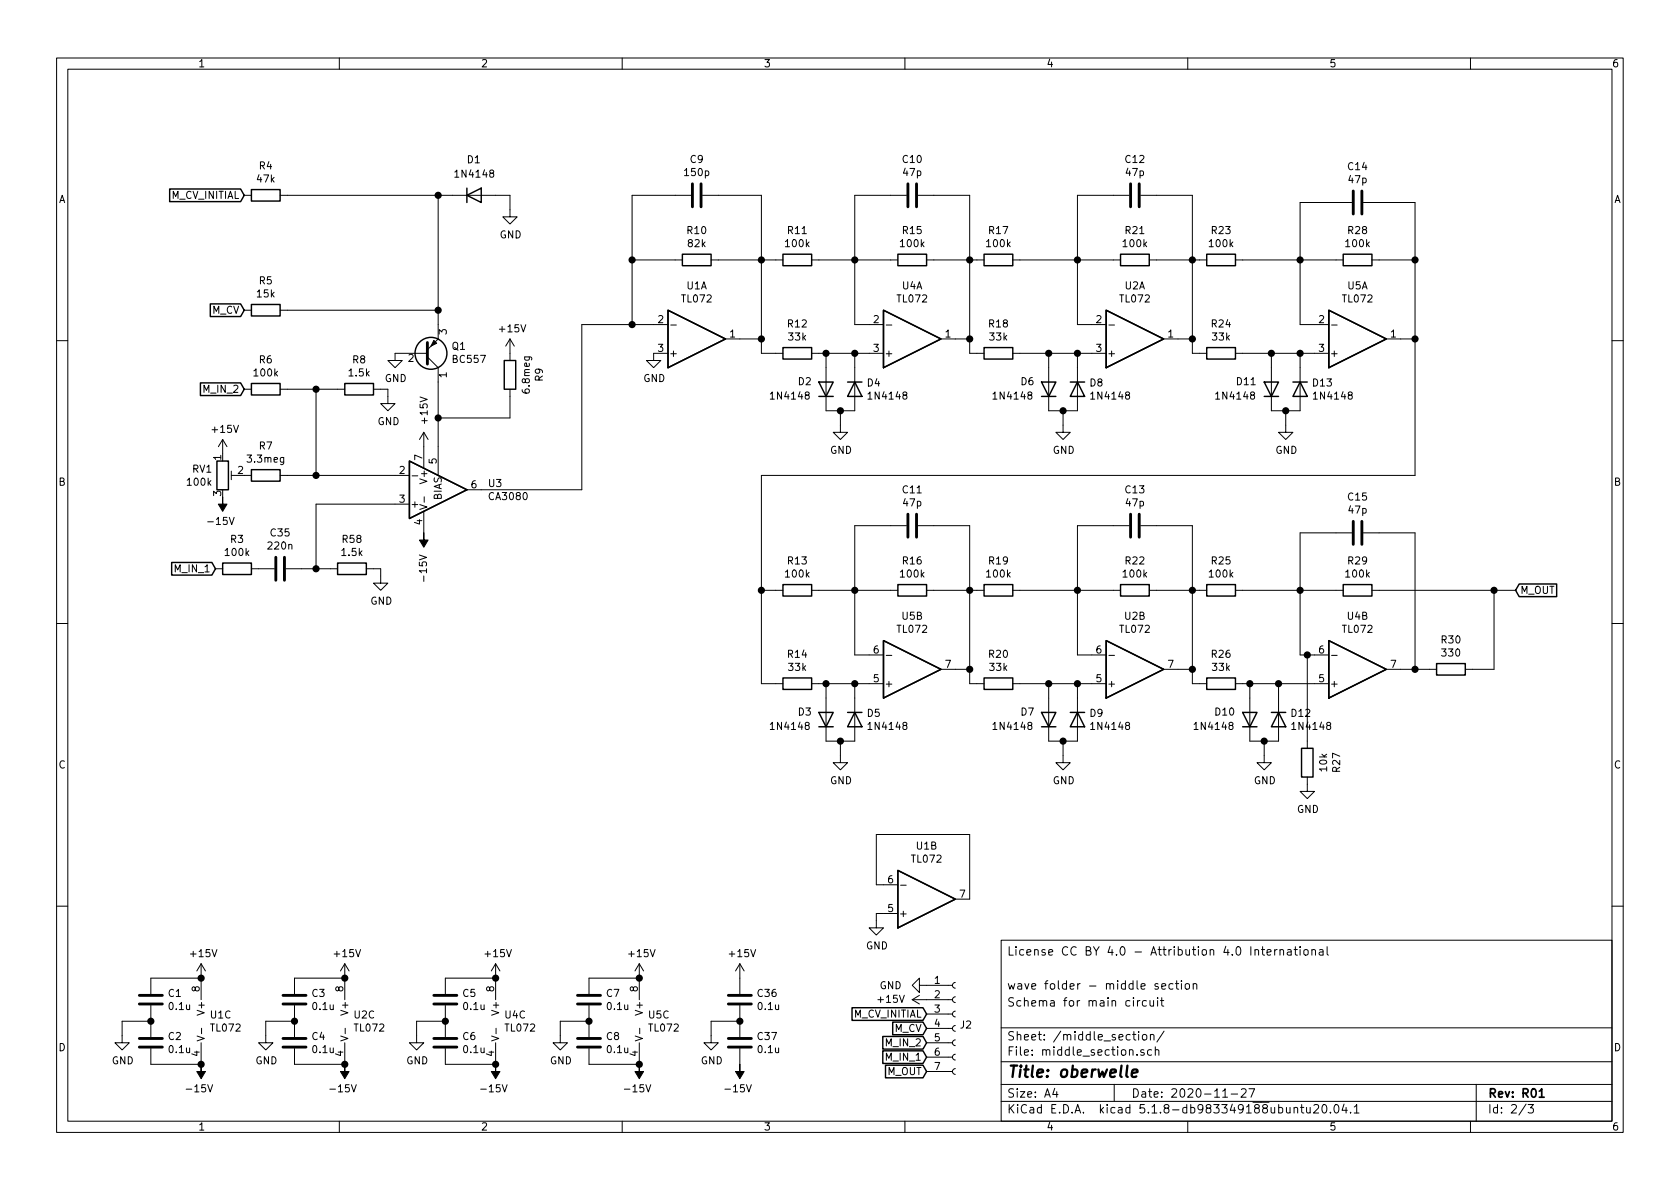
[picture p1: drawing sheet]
<svg xmlns="http://www.w3.org/2000/svg" width="297mm" height="210mm" viewBox="0 0 297 210" stroke-linecap="round" stroke-linejoin="round" font-family="sans-serif">
<g fill="none" stroke="#000" stroke-width=".18">
<path d="M10 10.3h277v189.9h-277zM12 12.2h273v186.1h-273zM60 10.3v1.9M110 10.3v1.9M160 10.3v1.9M210 10.3v1.9M260 10.3v1.9M43.2 34.5h1.2M49.5 34.5h40.7v3.8h1.2l-1.2 1.3-1.3-1.3h1.3M77.5 34.5v25.4l-1.9 1.9M122.2 34.5h-10.4v22.9M124.2 34.5h10.4v28h3.8"/>
<path d="M160.3 34.5h-9.2v22.9h5.1M162.3 34.5h9.1v28h2.6M199.6 34.5h-9.1v22.9h5.1M201.7 34.5h9.1v28h2.6M239 35.8h-9.1v21.6h5M241 35.8h9.2v48.3h-115.6v36.8h3.8M43.2 54.9h1.2M49.5 54.9h28M90.2 59.9v3.8M90.2 59.9l-.8 1.3M90.2 59.9l.7 1.3M111.8 46h8.8"/>
<path d="M118.1 57.4h-15.2v29.2h-20.4M118.6 57.5h1M125.7 46h12.7M128.3 59.9h6.3M143.5 46h15.2M156.7 57.5h1M163.8 46h10.2M166.4 59.9h5M179.1 46h19M196.1 57.5h1M203.2 46h10.2M205.7 59.9h5.1"/>
<path d="M218.4 46h19.1M235.4 57.5h1M242.6 46h7.6M245.1 59.9h5.1M10 60.2h2M39.4 77.7l-.8 1.3M39.4 77.7v2.6M39.4 77.7l.7 1.3M43.2 68.8h1.2M49.5 68.8h11.5M55.9 68.8v15.3M66 68.8h2.6v2.6h1.2l-1.2 1.2-1.3-1.2h1.3"/>
<path d="M74.9 76.4l-.7 1.3M74.9 76.4v6.4M74.9 76.4l.8 1.3M75.6 62.5h-5.8v1.2h1.3l-1.3 1.3-1.2-1.3h1.2M75.6 63.1l1.9 1.9v19.1M90.2 68.8v5.1h-12.7M118.1 62.5h-2.5v1.2h1.2l-1.2 1.3-1.3-1.3h1.3M143.5 62.5h12.7M146 62.5v10.1h5.1v-10.1M148.6 72.6v3.8h1.3l-1.3 1.3-1.3-1.3h1.3M179.1 62.5h16.5M185.4 62.5v10.1h5.1v-10.1"/>
<path d="M188 72.6v3.8h1.2l-1.2 1.3-1.3-1.3h1.3M218.4 62.5h16.5M224.8 62.5v10.1h5.1v-10.1M227.3 72.6v3.8h1.3l-1.3 1.3-1.2-1.3h1.2M285 60.2h2M40.9 84.1h1M40.9 83.3v1.5M43.2 84.1h1.2M49.5 84.1h22.9M72.4 89.1h-16.5v11.5M72.9 84.1h1M74.2 89.2l1.3 .5-1.3 .4"/>
<path d="M74.9 90.4v3.8M75 87.9v.9M160.3 93h-9.2v22.8h5.1M162.3 93h9.1v27.9h2.6M199.6 93h-9.1v22.8h5.1M201.7 93h9.1v27.9h2.6M239 94.2h-9.1v21.6h5M241 94.2h9.2v24.2M10 110.3h2M38.1 100.6h1.3M44.4 100.6h4.1M50.5 100.6h9.2"/>
<path d="M64.8 100.6h2.5v2.5h1.3l-1.3 1.3-1.3-1.3h1.3M134.6 104.4h3.8M143.5 104.4h15.2M156.7 115.9h1M163.8 104.4h10.2M166.4 118.4h5M179.1 104.4h19M196.1 115.9h1M203.2 104.4h10.2M205.7 118.4h5.1M218.4 104.4h19.1M231.1 115.8v16.5"/>
<path d="M235.4 115.9h1M242.6 104.4h25.4M245.1 118.4h8.9M264.2 104.4v14h-5.1M285 110.3h2M143.5 120.9h12.7M146 120.9v10.2h5.1v-10.2M148.6 131.1v3.8h1.3l-1.3 1.2-1.3-1.2h1.3M179.1 120.9h16.5M185.4 120.9v10.2h5.1v-10.2M188 131.1v3.8h1.2l-1.2 1.2-1.3-1.2h1.3M218.4 120.9h16.5"/>
<path d="M221 120.9v10.2h5.1v-10.2M223.5 131.1v3.8h1.3l-1.3 1.2-1.3-1.2h1.3M231.1 137.4v2.5h1.3l-1.3 1.3-1.2-1.3h1.2M158.7 156.5h-3.8v-8.9h16.5v11.4h-2.5M159.2 156.5h1M10 160.2h2M26.7 177.8v5.6M35.6 170.4v6.4M35.6 173h-8.9v2.8M35.6 170.4l-.8 1.3M35.6 170.4l.7 1.3M52.1 177.8v5.6"/>
<path d="M61 173h-8.9v2.8M61 170.4l-.8 1.3M61 170.4v6.4M61 170.4l.7 1.3M78.7 177.8v5.6M87.6 173h-8.9v2.8M87.6 170.4l-.7 1.3M87.6 170.4v6.4M87.6 170.4l.8 1.3M104.1 177.8v5.6M113 170.4v6.4M113 170.4l-.7 1.3"/>
<path d="M113 170.4l.8 1.3M113 173h-8.9v2.8M130.8 170.4l-.8 1.3M130.8 170.4v5.4M130.8 177.8v5.6M130.8 170.4l.8 1.3M158.7 161.5h-3.8v2.6h1.3l-1.3 1.2-1.2-1.2h1.2M161.3 176.8h7.1M161.3 176.8l1.3 .7M162.6 174.2v-1.2l-1.3 1.2 1.3 1.3v-1.3h5.8M162.6 176l-1.3 .8M163.8 179.3h4.6"/>
<path d="M168.9 178.8l-.3 .1-.2 .3 .1 .4 .4 .2M168.9 176.3l-.3 .1-.2 .3 .1 .4 .4 .2M168.9 173.7l-.3 .1-.2 .4 .1 .3 .4 .2M177 166.3h108v32h-108zM201.1 176.9v1M201.5 176.9l-.4 .3M202.7 177l-.4-.1-.3 .3 .1 .6h.6M203.3 176.9v.8a.37 .37 0 0 0 .7 .1M204 176.9v1M204.7 176.4v.2M204.7 176.9v1M204.7 174l-.3-.1-.2 .2 .1 .3 .4 .1v.3h-.5"/>
<path d="M205.2 176.9h.6M205.4 176.4v1.3l.4 .2M205.4 174.4l.7-.1-.1-.3-.4-.1-.2 .2 .1 .7h.5M207.4 174l-.4-.1-.3 .3 .1 .6 .2 .1 .4-.1M207.8 173.9h.6M208.1 173.4v1.3l.3 .2M208.9 173.4v.2M208.9 173.9v1M209.6 174.1l.2-.2 .5 .2v.7l-.3 .1-.4-.1zM211 174.1l.2-.2 .3 .1 .1 .9M211 173.9v1M223 167.9h.6"/>
<path d="M223.2 167.4v1.3l.4 .2M224 168.4l.7-.1v-.3l-.5-.1-.2 .2 .1 .7h.6M225.4 167.9v1M225.8 167.9l-.4 .3M226.3 168l.2-.1 .4 .1v.9M226.3 167.9v1M227.7 168h.5l.1 .9M228.3 168.3h-.5l-.2 .2 .2 .4 .5-.1M228.8 167.9h.6M229 167.4v1.3l.4 .2M229.9 167.4v.2M229.9 167.9v1"/>
<path d="M230.6 168l.2-.1 .4 .1v.8l-.2 .1-.4-.1zM232 168l.2-.1 .3 .1 .1 .9M232 167.9v1M233.3 168h.6v.9M233.9 168.3h-.4l-.3 .2 .3 .4 .4-.1M234.6 167.4v1.3l.3 .2M285 160.2h2M26.7 180.6h-5.1v3.8h1.3l-1.3 1.3-1.3-1.3h1.3M34.8 183.2l1.3 .4-1.3 .5M35.6 184.4v3.8h-8.9v-2.8M35.6 181.8v1M52.1 180.6h-5.1v3.8h1.3l-1.3 1.3-1.3-1.3h1.3"/>
<path d="M60 198.3v1.9M60.2 183.2l1.3 .4-1.3 .5M61 184.4v3.8h-8.9v-2.8M61 181.8v1M78.7 180.6h-5v3.8h1.2l-1.2 1.3-1.3-1.3h1.3M86.9 183.2l1.3 .4-1.3 .5M87.6 184.4v3.8h-8.9v-2.8M87.7 181.8v1M104.1 180.6h-5v3.8h1.2l-1.2 1.3-1.3-1.3h1.3M110 198.3v1.9M112.3 183.2l1.3 .4-1.3 .5M113 184.4v3.8h-8.9v-2.8"/>
<path d="M113.1 181.8v1M130.8 180.6h-5.1v3.8h1.3l-1.3 1.3-1.2-1.3h1.2M130.8 185.4v2.8M160 198.3v1.9M163.8 189.5h4.6M163.8 186.9h4.6M163.8 184.4h4.6M163.8 181.9h4.6M168.9 189l-.3 .1-.2 .3 .1 .4 .4 .2M168.9 186.4l-.3 .1-.2 .4 .1 .3 .4 .2M168.9 183.9l-.3 .1-.2 .3 .1 .4 .4 .2M168.9 181.4l-.3 .1-.2 .3 .1 .4 .4 .2"/>
<path d="M177 194.8h108M177 191.8h108M177 187.8h108M177 181.8h108M186.5 192.5l-.4 1h1M186.8 193v1M197 191.8v3M200.3 182.9h.5M200.5 182.4v1.3l.3 .2M201 186.5v.1M201.3 182.4v.2M201.3 182.9v1"/>
<path d="M202.1 183.1l.2-.2 .4 .2v.7l-.2 .1-.4-.1zM202.3 185.7a.37 .37 0 0 0-.6 .1l.1 .2 .5 .2v.1l-.2 .3-.4-.1M203.4 183.1l.2-.2 .4 .1v.9M203.4 182.9v1M203.6 185.7l-.4-.1-.3 .3 .1 .6 .2 .1 .4-.1M204.3 185.7a.37 .37 0 0 1 .6 .1v.8M204.3 185.1v1.5M205.8 182.3l-1.3 2M210 198.3v1.9M216.2 194h.8M217.7 193.5h1.1M219.5 192.7l.2-.2h.3l.3 .2v.3v.2l-.9 .8h.9"/>
<path d="M220.8 192.5h1l-.6 1.5M228.8 196l.2-.2 .4 .1v.9M228.8 195.8v1M229.9 195.8h.6M230.1 195.3v1.3l.4 .2M231 195.8v.8a.37 .37 0 0 0 .6 .1M231.6 195.8v1M232.3 195.5l.2-.2h.4l.2 .2v.3v.2l-.9 .8h.9M233.9 195.4l.2-.1a.8 .8 0 0 1 .5 .8 .8 .8 0 0 1-.5 .7 1 1 0 0 1-.2-1.4zM235.2 196.7v.1M236 195.5l.2-.2a.8 .8 0 0 1 .5 .8 .8 .8 0 0 1-.5 .7l-.2-.1-.1-.4zM237.6 195.2l-.3 1.1h.9"/>
<path d="M238 195.8v1M238.8 196.7v.1M239.4 195.8l.5-.5v1.5M239.4 196.8h.9M260 198.3v1.9M261 191.8v6.5M269.8 195.2l-1.2 2M270.2 195.3h.9l-.5 .6 .4 .1v.7l-.2 .1-.6-.1"/>
</g>
<path d="M272.2 193l.4-.5v1.5M272.2 194h.8" fill="none" stroke="#000" stroke-width=".3"/>
<path d="M200.1 189.8l1-.2v-.4l-.6-.1-.3 .3v.9l.1 .1 .6-.1" fill="none" stroke="#000" stroke-width=".41"/>
<g fill="none" stroke="#000" stroke-width=".25">
<path d="M30 33.4h12.5l.7 1.1-.7 1.2h-12.5zM44.4 33.5h5.1v2.1h-5.1zM82.5 34.5l2.6-1.2v2.5zM82.5 33.3v2.5M37.2 53.7h5.3l.7 1.2-.7 1.1h-5.3zM44.4 53.8h5.1v2.1h-5.1zM118.1 54.9l10.2 5-10.2 5.1zM120.6 45h5.1v2h-5.1zM138.4 45h5.1v2h-5.1zM156.2 54.9l10.2 5-10.2 5.1zM158.7 45h5.1v2h-5.1zM174 45h5.1v2h-5.1z"/>
<path d="M195.6 54.9l10.1 5-10.1 5.1zM198.1 45h5.1v2h-5.1zM213.4 45h5v2h-5zM234.9 54.9l10.2 5-10.2 5.1zM237.5 45h5.1v2h-5.1zM35.4 67.7h7.1l.7 1.1-.7 1.1h-7.1zM44.4 67.8h5.1v2h-5.1zM61 67.8h5v2h-5zM89.2 63.7h2v5.1h-2zM138.4 61.5h5.1v2h-5.1zM144.8 67.6h2.5l-1.3 2.5zM144.8 70.1h2.5"/>
<path d="M149.9 67.6h2.5M151.1 67.6l1.3 2.5h-2.5zM174 61.5h5.1v2h-5.1zM184.1 67.6h2.6l-1.3 2.5zM184.1 70.1h2.6M189.2 67.6h2.6M190.5 67.6l1.3 2.5h-2.6zM213.4 61.5h5v2h-5zM223.5 67.6h2.6l-1.3 2.5zM223.5 70.1h2.6M228.6 67.6h2.5M229.9 67.6l1.2 2.5h-2.5z"/>
<path d="M30.4 99.5h7.1l.6 1.1-.6 1.1h-7.1zM38.4 81.5h2v5.1h-2zM39.4 99.6h5v2h-5zM44.4 83.1h5.1v2h-5.1zM59.7 99.6h5.1v2h-5.1zM72.4 81.5l10.1 5.1-10.1 5.1zM138.4 103.4h5.1v2h-5.1zM138.4 119.9h5.1v2h-5.1zM156.2 113.3l10.2 5.1-10.2 5zM158.7 103.4h5.1v2h-5.1zM174 103.4h5.1v2h-5.1zM174 119.9h5.1v2h-5.1z"/>
<path d="M195.6 113.3l10.1 5.1-10.1 5zM198.1 103.4h5.1v2h-5.1zM213.4 103.4h5v2h-5zM213.4 119.9h5v2h-5zM234.9 113.3l10.2 5.1-10.2 5zM237.5 103.4h5.1v2h-5.1zM254 117.3h5.1v2.1h-5.1zM268.6 103.3h6.6v2.2h-6.6l-.6-1.1zM144.8 126h2.5l-1.3 2.5zM144.8 128.5h2.5M149.9 126h2.5M151.1 126l1.3 2.5h-2.5z"/>
<path d="M184.1 126h2.6l-1.3 2.5zM184.1 128.5h2.6M189.2 126h2.6M190.5 126l1.3 2.5h-2.6zM219.7 126h2.5l-1.2 2.5zM219.7 128.5h2.5M224.8 126h2.5M226.1 126l1.2 2.5h-2.5zM230.1 132.3h2.1v5.1h-2.1zM158.7 153.9l10.2 5.1-10.2 5.1zM150.6 178.2h12.6l.6 1.1-.6 1.1h-12.6zM156.1 183.3h7.1l.6 1.1-.6 1.1h-7.1z"/>
<path d="M156.1 185.8h7.1l.6 1.1-.6 1.2h-7.1zM156.6 188.4h6.6l.6 1.1-.6 1.1h-6.6zM157.8 180.7h5.4l.6 1.2-.6 1.1h-5.4z"/>
<circle cx="76.2" cy="62.5" r="2.82"/>
</g>
<path d="M76.7 60.2l.5 .5-1 .5zM39.4 87.9v1.2h.7l-.7 1.3-.8-1.3h.8zM74.9 94.2v1.3h.8l-.8 1.3-.7-1.3h.7zM35.6 188.2v1.3h.7l-.7 1.2-.8-1.2h.8zM61 188.2v1.3h.7l-.7 1.2-.8-1.2h.8zM87.6 188.2v1.3h.8l-.8 1.2-.7-1.2h.7zM113 188.2v1.3h.8l-.8 1.2-.7-1.2h.7zM130.8 188.2v1.3h.8l-.8 1.2-.8-1.2h.8z" fill="#000" stroke="#000" stroke-width=".18"/>
<g fill="none" stroke="#000" stroke-width=".51">
<path d="M122.4 32.5v4.1M124 32.5v4.1M160.5 32.5v4.1M162.1 32.5v4.1M199.9 32.5v4.1M201.4 32.5v4.1M239.3 33.8v4M240.8 33.8v4M75.6 60.6v3.8M48.8 98.5v4.1M50.3 98.5v4.1M160.5 90.9v4.1"/>
<path d="M162.1 90.9v4.1M199.9 90.9v4.1M201.4 90.9v4.1M239.3 92.2v4.1M240.8 92.2v4.1M24.6 177.5h4.1M24.6 176h4.1M50 177.5h4.1M50 176h4.1M76.7 177.5h4.1M76.7 176h4.1M102.1 177.5h4.1"/>
<path d="M102.1 176h4.1M128.8 177.5h4M128.8 176h4M24.6 185.2h4.1M24.6 183.6h4.1M50 185.2h4.1M50 183.6h4.1M76.7 185.2h4.1M76.7 183.6h4.1M102.1 185.2h4.1M102.1 183.6h4.1M128.8 185.2h4"/>
<path d="M128.8 183.6h4"/>
</g>
<g fill="#000" stroke="#000" stroke-width=".25">
<circle cx="77.5" cy="34.5" r=".51"/>
<circle cx="77.5" cy="54.9" r=".51"/>
<circle cx="111.8" cy="46" r=".51"/>
<circle cx="111.8" cy="57.4" r=".51"/>
<circle cx="134.6" cy="46" r=".51"/>
<circle cx="134.6" cy="59.9" r=".51"/>
<circle cx="151.1" cy="46" r=".51"/>
<circle cx="171.5" cy="59.9" r=".51"/>
<circle cx="171.5" cy="46" r=".51"/>
<circle cx="190.5" cy="46" r=".51"/>
<circle cx="210.8" cy="59.9" r=".51"/>
<circle cx="210.8" cy="46" r=".51"/>
<circle cx="229.9" cy="46" r=".51"/>
<circle cx="250.2" cy="59.9" r=".51"/>
<circle cx="250.2" cy="46" r=".51"/>
<circle cx="55.9" cy="68.8" r=".51"/>
<circle cx="77.5" cy="73.9" r=".51"/>
<circle cx="146.1" cy="62.5" r=".51"/>
<circle cx="148.6" cy="72.6" r=".51"/>
<circle cx="151.1" cy="62.5" r=".51"/>
<circle cx="185.4" cy="62.5" r=".51"/>
<circle cx="188" cy="72.6" r=".51"/>
<circle cx="190.5" cy="62.5" r=".51"/>
<circle cx="224.8" cy="62.5" r=".51"/>
<circle cx="227.3" cy="72.6" r=".51"/>
<circle cx="229.9" cy="62.5" r=".51"/>
<circle cx="55.9" cy="84.1" r=".51"/>
<circle cx="55.9" cy="100.6" r=".51"/>
<circle cx="134.6" cy="104.4" r=".51"/>
<circle cx="151.1" cy="104.4" r=".51"/>
<circle cx="171.5" cy="104.4" r=".51"/>
<circle cx="171.5" cy="118.4" r=".51"/>
<circle cx="190.5" cy="104.4" r=".51"/>
<circle cx="210.8" cy="104.4" r=".51"/>
<circle cx="210.8" cy="118.4" r=".51"/>
<circle cx="229.9" cy="104.4" r=".51"/>
<circle cx="231.1" cy="115.8" r=".51"/>
<circle cx="250.2" cy="118.4" r=".51"/>
<circle cx="264.2" cy="104.4" r=".51"/>
<circle cx="146.1" cy="120.9" r=".51"/>
<circle cx="148.6" cy="131.1" r=".51"/>
<circle cx="151.1" cy="120.9" r=".51"/>
<circle cx="185.4" cy="120.9" r=".51"/>
<circle cx="188" cy="131.1" r=".51"/>
<circle cx="190.5" cy="120.9" r=".51"/>
<circle cx="221" cy="120.9" r=".51"/>
<circle cx="223.5" cy="131.1" r=".51"/>
<circle cx="226.1" cy="120.9" r=".51"/>
<circle cx="35.6" cy="173" r=".51"/>
<circle cx="61" cy="173" r=".51"/>
<circle cx="87.6" cy="173" r=".51"/>
<circle cx="113" cy="173" r=".51"/>
<circle cx="26.7" cy="180.6" r=".51"/>
<circle cx="35.6" cy="188.2" r=".51"/>
<circle cx="52.1" cy="180.6" r=".51"/>
<circle cx="61" cy="188.2" r=".51"/>
<circle cx="78.7" cy="180.6" r=".51"/>
<circle cx="87.6" cy="188.2" r=".51"/>
<circle cx="104.1" cy="180.6" r=".51"/>
<circle cx="113" cy="188.2" r=".51"/>
<circle cx="130.8" cy="180.6" r=".51"/>
</g>
<text font-size="2.8" x="178" y="190.5">Title: oberwelle</text>
<g font-size="2.1">
<text x="178" y="169">License CC BY 4.0 - Attribution 4.0 International</text>
<text x="178" y="178">Schema for main circuit</text>
<text x="178" y="175">wave folder - middle section</text>
<text x="178" y="184">Sheet: /middle_section/</text>
<text x="178" y="186.7">File: middle_section.sch</text>
<text x="178" y="196.9">KiCad E.D.A. kicad 5.1.8-db983349188ubuntu20.04.1</text>
<text x="178" y="194.1">Size: A4</text>
<text x="200" y="194.1">Date: 2020-11-27</text>
<text x="263" y="194.1">Rev: R01</text>
<text x="263" y="196.9">Id: 2/3</text>
</g>
<g font-size="1.8">
<text x="35" y="11.9">1</text>
<text x="85" y="11.9">2</text>
<text x="135" y="11.9">3</text>
<text x="185" y="11.9">4</text>
<text x="235" y="11.9">5</text>
<text x="285" y="11.9">6</text>
<text x="45.9" y="30">R4</text>
<text x="82.7" y="28.9">D1</text>
<text x="122.1" y="28.8">C9</text>
<text x="159.7" y="28.8">C10</text>
<text x="199" y="28.8">C12</text>
<text x="10.4" y="35.9">A</text>
<text x="30.3" y="35.2">M_CV_INITIAL</text>
<text x="45.5" y="32.3">47k</text>
<text x="80.8" y="31.4">1N4148</text>
<text x="121.2" y="31.1">150p</text>
<text x="159.8" y="31.1">47p</text>
<text x="199.1" y="31.1">47p</text>
<text x="238.4" y="30.1">C14</text>
<text x="238.5" y="32.4">47p</text>
<text x="285.4" y="35.9">A</text>
<text x="121.6" y="41.4">R10</text>
<text x="139.3" y="41.4">R11</text>
<text x="159.7" y="41.4">R15</text>
<text x="174.9" y="41.4">R17</text>
<text x="199" y="41.4">R21</text>
<text x="214.3" y="41.4">R23</text>
<text x="238.4" y="41.4">R28</text>
<text x="88.3" y="42.2">GND</text>
<text x="121.7" y="43.7">82k</text>
<text x="139" y="43.7">100k</text>
<text x="159.3" y="43.7">100k</text>
<text x="174.6" y="43.7">100k</text>
<text x="198.7" y="43.7">100k</text>
<text x="213.9" y="43.7">100k</text>
<text x="238.1" y="43.7">100k</text>
<text x="45.5" y="52.6">15k</text>
<text x="45.9" y="50.3">R5</text>
<text x="120.6" y="53.5">TL072</text>
<text x="121.4" y="51.2">U1A</text>
<text x="158.7" y="53.5">TL072</text>
<text x="159.5" y="51.2">U4A</text>
<text x="198.1" y="53.5">TL072</text>
<text x="198.9" y="51.2">U2A</text>
<text x="237.5" y="53.5">TL072</text>
<text x="238.3" y="51.2">U5A</text>
<text x="37.5" y="55.5">M_CV</text>
<text x="79" y="59.2" transform="rotate(-90 79 59.2)">3</text>
<text x="88.5" y="58.8">+15V</text>
<text x="116.4" y="57.1">2</text>
<text x="129.1" y="59.7">1</text>
<text x="139.3" y="57.9">R12</text>
<text x="154.5" y="57.1">2</text>
<text x="167.2" y="59.7">1</text>
<text x="174.9" y="57.9">R18</text>
<text x="193.8" y="57.1">2</text>
<text x="206.5" y="59.7">1</text>
<text x="214.3" y="57.9">R24</text>
<text x="233.2" y="57.1">2</text>
<text x="245.9" y="59.7">1</text>
<text x="45.9" y="64.3">R6</text>
<text x="62.4" y="64.3">R8</text>
<text x="72.2" y="64">2</text>
<text x="80" y="61.9">Q1</text>
<text x="80.2" y="64.2">BC557</text>
<text x="116.4" y="62.2">3</text>
<text x="118.2" y="63.1">+</text>
<text x="139.5" y="60.2">33k</text>
<text x="154.5" y="62.2">3</text>
<text x="156.3" y="63.1">+</text>
<text x="175.1" y="60.2">33k</text>
<text x="193.8" y="62.2">3</text>
<text x="195.7" y="63.1">+</text>
<text x="214.4" y="60.2">33k</text>
<text x="233.2" y="62.2">3</text>
<text x="235.1" y="63.1">+</text>
<text x="36.2" y="69.5">M_IN_2</text>
<text x="45" y="66.6">100k</text>
<text x="61.8" y="66.6">1.5k</text>
<text x="68" y="67.6">GND</text>
<text x="79" y="66.8" transform="rotate(-90 79 66.8)">1</text>
<text x="93.7" y="69.3" transform="rotate(-90 93.7 69.3)">6.8meg</text>
<text x="96" y="67.4" transform="rotate(-90 96 67.4)">R9</text>
<text x="113.7" y="67.6">GND</text>
<text x="136.6" y="70.7">1N4148</text>
<text x="141.2" y="68.1">D2</text>
<text x="153.4" y="68.3">D4</text>
<text x="153.8" y="70.7">1N4148</text>
<text x="175.9" y="70.7">1N4148</text>
<text x="180.5" y="68.1">D6</text>
<text x="192.7" y="68.3">D8</text>
<text x="193.2" y="70.7">1N4148</text>
<text x="215.3" y="70.7">1N4148</text>
<text x="218.7" y="68.1">D11</text>
<text x="232.2" y="68.3">D13</text>
<text x="232.6" y="70.7">1N4148</text>
<text x="37.7" y="76.5">+15V</text>
<text x="66.8" y="75.2">GND</text>
<text x="75.6" y="74.7" transform="rotate(-90 75.6 74.7)">+15V</text>
<text x="34.1" y="83.6">RV1</text>
<text x="39.1" y="81.4" transform="rotate(-90 39.1 81.4)">1</text>
<text x="42.1" y="83.8">2</text>
<text x="43.9" y="81.8">3.3meg</text>
<text x="45.9" y="79.5">R7</text>
<text x="70.6" y="83.8">2</text>
<text x="74.7" y="81.4" transform="rotate(-90 74.7 81.4)">7</text>
<text x="77.2" y="82" transform="rotate(-90 77.2 82)">5</text>
<text x="146.8" y="80.3">GND</text>
<text x="186.1" y="80.3">GND</text>
<text x="225.5" y="80.3">GND</text>
<text x="10.4" y="85.9">B</text>
<text x="33.2" y="85.9">100k</text>
<text x="39.1" y="87.7" transform="rotate(-90 39.1 87.7)">3</text>
<text x="70.6" y="88.9">3</text>
<text x="72.5" y="89.8">+</text>
<text x="75.6" y="85.1" transform="rotate(-90 75.6 85.1)">V+</text>
<text x="78.1" y="88.4" transform="rotate(-90 78.1 88.4)">BIAS</text>
<text x="83.3" y="86.4">6</text>
<text x="86.4" y="86.1">U3</text>
<text x="86.6" y="88.4">CA3080</text>
<text x="159.7" y="87.2">C11</text>
<text x="159.8" y="89.6">47p</text>
<text x="199" y="87.2">C13</text>
<text x="199.1" y="89.6">47p</text>
<text x="238.4" y="88.5">C15</text>
<text x="285.4" y="85.9">B</text>
<text x="37.1" y="92.8">-15V</text>
<text x="47.9" y="94.9">C35</text>
<text x="74.7" y="92.8" transform="rotate(-90 74.7 92.8)">4</text>
<text x="238.5" y="90.8">47p</text>
<text x="31.1" y="101.2">M_IN_1</text>
<text x="40" y="98.3">100k</text>
<text x="40.8" y="96">R3</text>
<text x="47.5" y="97.2">220n</text>
<text x="60.5" y="98.3">1.5k</text>
<text x="60.6" y="96">R58</text>
<text x="139.3" y="99.8">R13</text>
<text x="159.7" y="99.8">R16</text>
<text x="174.9" y="99.8">R19</text>
<text x="199" y="99.8">R22</text>
<text x="214.3" y="99.8">R25</text>
<text x="238.4" y="99.8">R29</text>
<text x="65.5" y="106.9">GND</text>
<text x="75.5" y="102.4" transform="rotate(-90 75.5 102.4)">-15V</text>
<text x="139" y="102.1">100k</text>
<text x="159.3" y="102.1">100k</text>
<text x="174.6" y="102.1">100k</text>
<text x="198.7" y="102.1">100k</text>
<text x="213.9" y="102.1">100k</text>
<text x="238.1" y="102.1">100k</text>
<text x="268.8" y="105">M_OUT</text>
<text x="158.7" y="111.9">TL072</text>
<text x="159.5" y="109.6">U5B</text>
<text x="198.1" y="111.9">TL072</text>
<text x="198.9" y="109.6">U2B</text>
<text x="237.5" y="111.9">TL072</text>
<text x="238.3" y="109.6">U4B</text>
<text x="254.9" y="113.8">R30</text>
<text x="139.3" y="116.3">R14</text>
<text x="139.5" y="118.6">33k</text>
<text x="154.5" y="115.6">6</text>
<text x="167.2" y="118.1">7</text>
<text x="174.9" y="116.3">R20</text>
<text x="175.1" y="118.6">33k</text>
<text x="193.8" y="115.6">6</text>
<text x="206.5" y="118.1">7</text>
<text x="214.3" y="116.3">R26</text>
<text x="214.4" y="118.6">33k</text>
<text x="233.2" y="115.6">6</text>
<text x="245.9" y="118.1">7</text>
<text x="255.1" y="116.1">330</text>
<text x="154.5" y="120.6">5</text>
<text x="156.3" y="121.5">+</text>
<text x="193.8" y="120.6">5</text>
<text x="195.7" y="121.5">+</text>
<text x="233.2" y="120.6">5</text>
<text x="235.1" y="121.5">+</text>
<text x="136.6" y="129.1">1N4148</text>
<text x="141.2" y="126.5">D3</text>
<text x="153.4" y="126.8">D5</text>
<text x="153.8" y="129.1">1N4148</text>
<text x="175.9" y="129.1">1N4148</text>
<text x="180.5" y="126.5">D7</text>
<text x="192.7" y="126.8">D9</text>
<text x="193.2" y="129.1">1N4148</text>
<text x="211.5" y="129.1">1N4148</text>
<text x="214.9" y="126.5">D10</text>
<text x="228.4" y="126.8">D12</text>
<text x="228.8" y="129.1">1N4148</text>
<text x="10.4" y="135.9">C</text>
<text x="234.6" y="136.3" transform="rotate(-90 234.6 136.3)">10k</text>
<text x="237" y="136.5" transform="rotate(-90 237 136.5)">R27</text>
<text x="285.4" y="135.9">C</text>
<text x="146.8" y="138.7">GND</text>
<text x="186.1" y="138.7">GND</text>
<text x="221.7" y="138.7">GND</text>
<text x="229.3" y="143.8">GND</text>
<text x="161.3" y="152.5">TL072</text>
<text x="162.1" y="150.2">U1B</text>
<text x="157" y="161.3">5</text>
<text x="157" y="156.2">6</text>
<text x="169.7" y="158.7">7</text>
<text x="153.1" y="167.9">GND</text>
<text x="158.9" y="162.2">+</text>
<text x="33.9" y="169.3">+15V</text>
<text x="59.3" y="169.3">+15V</text>
<text x="85.9" y="169.3">+15V</text>
<text x="111.3" y="169.3">+15V</text>
<text x="129.1" y="169.3">+15V</text>
<text x="165.3" y="174">1</text>
<text x="29.8" y="176.3">C1</text>
<text x="30" y="178.6">0.1u</text>
<text x="35.3" y="175.4" transform="rotate(-90 35.3 175.4)">8</text>
<text x="36.2" y="179.1" transform="rotate(-90 36.2 179.1)">V+</text>
<text x="55.2" y="176.3">C3</text>
<text x="55.4" y="178.6">0.1u</text>
<text x="60.7" y="175.4" transform="rotate(-90 60.7 175.4)">8</text>
<text x="61.6" y="179.1" transform="rotate(-90 61.6 179.1)">V+</text>
<text x="81.9" y="176.3">C5</text>
<text x="82.1" y="178.6">0.1u</text>
<text x="87.4" y="175.4" transform="rotate(-90 87.4 175.4)">8</text>
<text x="88.3" y="179.1" transform="rotate(-90 88.3 179.1)">V+</text>
<text x="107.3" y="176.3">C7</text>
<text x="107.5" y="178.6">0.1u</text>
<text x="112.8" y="175.4" transform="rotate(-90 112.8 175.4)">8</text>
<text x="113.7" y="179.1" transform="rotate(-90 113.7 179.1)">V+</text>
<text x="134" y="176.3">C36</text>
<text x="134.1" y="178.6">0.1u</text>
<text x="151" y="180">M_CV_INITIAL</text>
<text x="155.4" y="177.3">+15V</text>
<text x="155.5" y="174.9">GND</text>
<text x="165.3" y="176.5">2</text>
<text x="165.3" y="179.1">3</text>
<text x="10.4" y="185.9">D</text>
<text x="29.8" y="183.9">C2</text>
<text x="37.3" y="180.1">U1C</text>
<text x="37.4" y="182.4">TL072</text>
<text x="55.2" y="183.9">C4</text>
<text x="62.7" y="180.1">U2C</text>
<text x="62.8" y="182.4">TL072</text>
<text x="81.9" y="183.9">C6</text>
<text x="89.3" y="180.1">U4C</text>
<text x="89.4" y="182.4">TL072</text>
<text x="107.3" y="183.9">C8</text>
<text x="114.7" y="180.1">U5C</text>
<text x="114.8" y="182.4">TL072</text>
<text x="134" y="183.9">C37</text>
<text x="156.8" y="185">M_IN_2</text>
<text x="158.1" y="182.5">M_CV</text>
<text x="165.3" y="181.6">4</text>
<text x="165.3" y="184.1">5</text>
<text x="169.8" y="181.9">J2</text>
<text x="285.4" y="185.9">D</text>
<text x="19.8" y="188.2">GND</text>
<text x="30" y="186.2">0.1u</text>
<text x="35.3" y="186.8" transform="rotate(-90 35.3 186.8)">4</text>
<text x="45.2" y="188.2">GND</text>
<text x="55.4" y="186.2">0.1u</text>
<text x="60.7" y="186.8" transform="rotate(-90 60.7 186.8)">4</text>
<text x="71.8" y="188.2">GND</text>
<text x="82.1" y="186.2">0.1u</text>
<text x="87.4" y="186.8" transform="rotate(-90 87.4 186.8)">4</text>
<text x="97.2" y="188.2">GND</text>
<text x="107.5" y="186.2">0.1u</text>
<text x="112.8" y="186.8" transform="rotate(-90 112.8 186.8)">4</text>
<text x="123.9" y="188.2">GND</text>
<text x="134.1" y="186.2">0.1u</text>
<text x="156.8" y="187.6">M_IN_1</text>
<text x="156.8" y="190.1">M_OUT</text>
<text x="165.3" y="186.7">6</text>
<text x="165.3" y="189.2">7</text>
<text x="33.3" y="193.2">-15V</text>
<text x="58.7" y="193.2">-15V</text>
<text x="85.4" y="193.2">-15V</text>
<text x="110.8" y="193.2">-15V</text>
<text x="128.6" y="193.2">-15V</text>
<text x="35" y="199.9">1</text>
<text x="85" y="199.9">2</text>
<text x="135" y="199.9">3</text>
<text x="185" y="199.9">4</text>
<text x="235" y="199.9">5</text>
<text x="285" y="199.9">6</text>
</g>
</svg>
